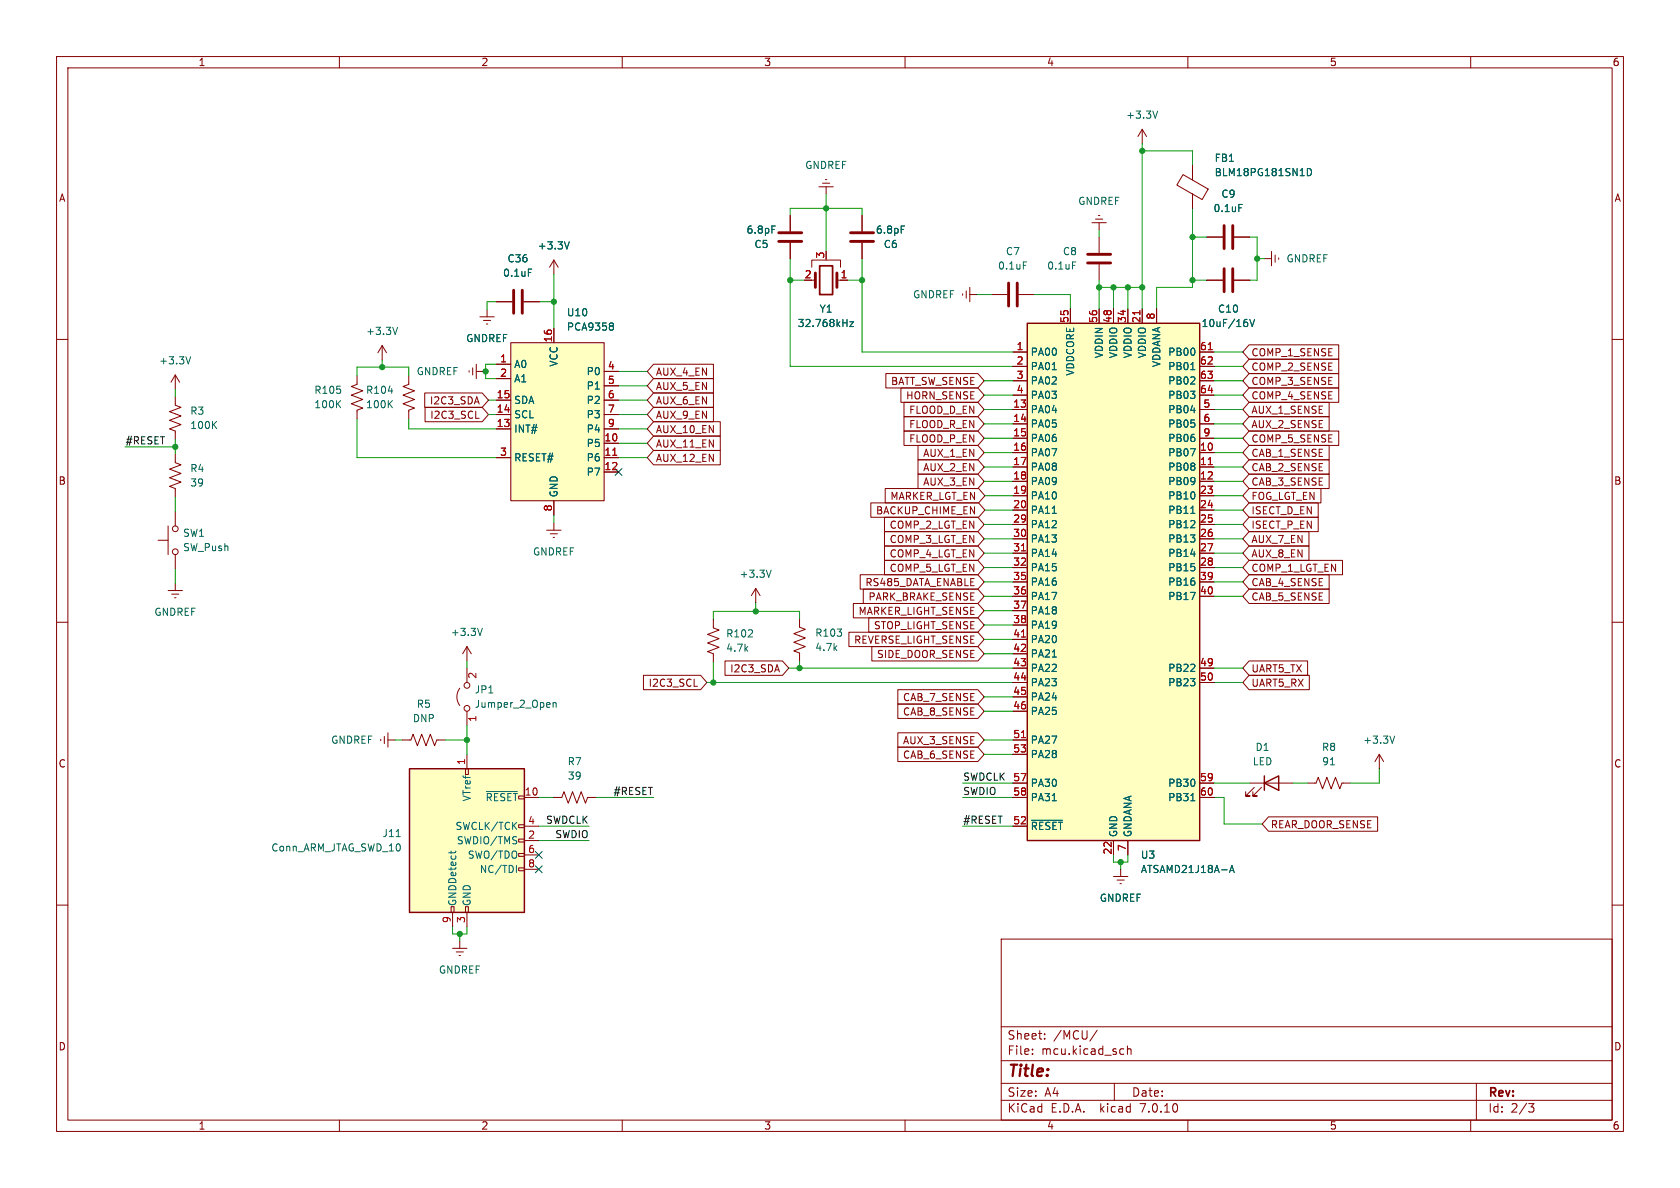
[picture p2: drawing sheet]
<svg xmlns="http://www.w3.org/2000/svg" width="297mm" height="210mm" viewBox="0 0 297 210" stroke-linecap="round" stroke-linejoin="round" font-family="sans-serif">
<g fill="none" stroke="#840000" stroke-width=".18">
<path d="M10 10h277v190h-277zM12 12h273v186h-273zM60 10v2M110 10v2M160 10v2M210 10v2M260 10v2M139.7 38.1v2.8M144.8 33h2.5M145.4 32.4h1.3M145.9 31.8h.3M146 33v1.3"/>
<path d="M152.4 38.1v2.8M193 39.4h2.6M193.7 38.7h1.2M194.2 38.1h.2M194.3 39.4v1.2M201.9 22.9l-.7 1.2M201.9 22.9v2.5M201.9 22.9l.8 1.2M209.1 30.9l4.5 2.5-1.1 1.9-4.4-2.6zM210.8 29.2v2.6M210.8 34.3v2.5M10 60h2"/>
<path d="M84.8 56h2.6M85.5 56.6h1.2M86 57.3h.2M86.1 54.7v1.3M87.8 53.3h2.8M92.6 53.3h2.8M97.9 46v2.5M97.9 58v2.6M97.9 46l-.7 1.2M97.9 46l.8 1.2M139.7 42.9v2.8M143.5 47.2v-1.2h5.1v1.2"/>
<path d="M143.5 49.5h.6M148 49.5h1.9M152.4 42.9v2.8M170.2 51.9v.3M170.8 51.4v1.3M171.4 52.1h1.3M171.4 50.8v2.5M175.3 52.1h2.8M180.1 52.1h2.8M189.2 54.6v2.6M194.3 41.9v2.8M194.3 46.7v2.8"/>
<path d="M194.3 54.6v2.6M196.8 54.6v2.6M199.4 54.6v2.6M201.9 54.6v2.6M204.5 54.6v2.6M213.4 49.5h2.8M213.4 41.9h2.8M218.2 49.5h2.8M218.2 41.9h2.8M223.5 45.7h1.3M224.8 44.5v2.5M225.4 45.1v1.3"/>
<path d="M226.1 45.6v.2M285 60h2M31 70.1v1.5l1 .4-2 .8 2 .7-2 .8 2 .8-2 .7 1 .4v1.5M31 66.3v2.5M31 66.3l-.8 1.3M31 66.3l.7 1.3M63.1 66.4v1.5l-1 .4 2 .8-2 .8 2 .7-2 .8 2 .7-1 .4v1.5M67.6 61.1l-.8 1.3M67.6 61.1v2.5M67.6 61.1l.7 1.3M72.3 66.4v1.5l-1.1 .4 2.1 .8-2.1 .8 2.1 .7-2.1 .8 2.1 .7-1 .4v1.5M75.1 69.5h10.1l1.2 1.2-1.2 1.3h-10.1z"/>
<path d="M75.1 72h10.1l1.2 1.3-1.2 1.2h-10.1zM82.9 65.5v.3M83.6 65v1.3M84.1 73.9h.6M84.2 65.7h1.3M84.2 64.4v2.5M87.8 64.4h2.5M87.8 75.8h2.5M87.8 73.3h2.5M87.8 70.7h2.5M87.8 66.9h2.5M90.3 60.6h16.5v27.9h-16.5z"/>
<path d="M106.8 78.4h2.5M106.8 75.8h2.5M106.8 73.3h2.5M106.8 70.7h2.5M106.8 65.7h2.5M106.8 68.2h2.5M115.5 66.9h10.6v2.6h-10.6l-1.1-1.3zM115.5 64.4h10.6v2.5h-10.6l-1.1-1.2zM115.5 77.1h11.8v2.5h-11.8l-1.1-1.2zM115.5 74.5h11.8v2.6h-11.8l-1.1-1.3zM115.5 72h10.6v2.5h-10.6l-1.1-1.2zM115.5 69.5h10.6v2.5h-10.6l-1.1-1.3z"/>
<path d="M115.5 79.6h11.8v2.6h-11.8l-1.1-1.3zM156.6 66h16.3l1.1 1.3-1.1 1.3h-16.3zM159.3 68.6h13.6l1.1 1.3-1.1 1.2h-13.6zM159.8 76.2h13.1l1.1 1.3-1.1 1.2h-13.1zM159.8 73.7h13.1l1.1 1.2-1.1 1.3h-13.1zM159.8 71.1h13.1l1.1 1.3-1.1 1.3h-13.1zM162.3 78.7h10.6l1.1 1.3-1.1 1.3h-10.6zM179.1 62.2h2.5M179.1 72.4h2.5M179.1 74.9h2.5M179.1 77.5h2.5M179.1 64.8h2.5"/>
<path d="M179.1 67.3h2.5M179.1 69.9h2.5M212.1 62.2h2.5M212.1 72.4h2.5M212.1 74.9h2.5M212.1 77.5h2.5M212.1 64.8h2.5M212.1 67.3h2.5M212.1 69.9h2.5M220.8 63.5h15.9v2.5h-15.9l-1.1-1.2zM220.8 78.7h14.2v2.6h-14.2l-1.1-1.3zM220.8 73.7h14.2v2.5h-14.2l-1.1-1.3z"/>
<path d="M220.8 61h15.9v2.5h-15.9l-1.1-1.3zM220.8 68.6h15.9v2.5h-15.9l-1.1-1.2zM220.8 76.2h15.9v2.5h-15.9l-1.1-1.2zM220.8 71.1h14.2v2.6h-14.2l-1.1-1.3zM220.8 66h15.9v2.6h-15.9l-1.1-1.3zM27.9 95.5h1.8M29.7 93v5M31 80.3v1.5l1 .4-2 .7 2 .8-2 .8 2 .7-2 .8 1 .4v1.5M31 90.4v2.6M31 98v2.6M87.8 80.9h2.5M96.6 93.7h2.6"/>
<path d="M97.3 94.4h1.3M97.8 95h.2M97.9 88.5v2.6M97.9 92.5v1.2M106.8 80.9h2.5M106.8 83.4h2.5M154 88.9h19l1.1 1.3-1.1 1.2h-19zM156.4 99.1h16.5l1.1 1.2-1.1 1.3h-16.5zM156.4 91.4h16.5l1.1 1.3-1.1 1.3h-16.5zM156.4 96.5h16.5l1.1 1.3-1.1 1.3h-16.5zM156.4 94h16.5l1.1 1.3-1.1 1.2h-16.5zM156.5 86.4h16.5l1.1 1.2-1.1 1.3h-16.5z"/>
<path d="M162.3 81.3h10.6l1.1 1.3-1.1 1.2h-10.6zM162.3 83.8h10.6l1.1 1.3-1.1 1.3h-10.6zM179.1 80h2.5M179.1 82.6h2.5M179.1 85.1h2.5M179.1 87.6h2.5M179.1 90.2h2.5M179.1 92.7h2.5M179.1 95.3h2.5M179.1 97.8h2.5M212.1 80h2.5M212.1 82.6h2.5"/>
<path d="M212.1 85.1h2.5M212.1 87.6h2.5M212.1 90.2h2.5M212.1 92.7h2.5M212.1 95.3h2.5M212.1 97.8h2.5M220.8 86.4h12.7v2.5h-12.7l-1.1-1.3zM220.8 81.3h14.2v2.5h-14.2l-1.1-1.2zM220.8 83.8h14.2v2.6h-14.2l-1.1-1.3zM220.8 88.9h12.2v2.5h-12.2l-1.1-1.2zM220.8 99.1h16.5v2.5h-16.5l-1.1-1.3zM220.8 94h10.6v2.5h-10.6l-1.1-1.2z"/>
<path d="M220.8 96.5h10.6v2.6h-10.6l-1.1-1.3zM220.8 91.4h12.2v2.6h-12.2l-1.1-1.3zM10 110h2M29.7 104.4h2.6M30.4 105h1.2M30.9 105.7h.2M31 103.1v1.3M82.5 114.3v2.5M82.5 118.1v2.6M82.5 114.3l-.7 1.3M82.5 114.3l.8 1.3M113.8 119.4h10.1l1.1 1.3-1.1 1.2h-10.1z"/>
<path d="M126.1 109.5v1.5l1 .4-2 .7 2 .8-2 .8 2 .7-2 .8 1 .4v1.5M128.2 116.8h10.1l1.1 1.3-1.1 1.3h-10.1zM133.6 104l-.8 1.3M133.6 104v2.6M133.6 104l.8 1.3M141.4 109.3v1.6l1 .4-2.1 .7 2.1 .8-2.1 .7 2.1 .8-2.1 .8 1.1 .3v1.6M150.1 111.8h22.8l1.1 1.2-1.1 1.3h-22.8zM150.9 106.7h22l1.1 1.3-1.1 1.2h-22zM152.1 101.6h20.8l1.1 1.3-1.1 1.2h-20.8zM152.6 104.1h20.3l1.1 1.3-1.1 1.3h-20.3zM153.6 109.2h19.3l1.1 1.3-1.1 1.3h-19.3zM154.1 114.3h18.8l1.1 1.3-1.1 1.2h-18.8z"/>
<path d="M179.1 100.3h2.5M179.1 102.9h2.5M179.1 105.4h2.5M179.1 108h2.5M179.1 110.5h2.5M179.1 113h2.5M179.1 115.6h2.5M179.1 118.1h2.5M212.1 100.3h2.5M212.1 102.9h2.5M212.1 105.4h2.5M212.1 118.1h2.5"/>
<path d="M220.8 116.8h10.4v2.6h-10.4l-1.1-1.3zM220.8 119.4h10.7v2.5h-10.7l-1.1-1.2zM220.8 104.1h14.2v2.6h-14.2l-1.1-1.3zM220.8 101.6h14.2v2.5h-14.2l-1.1-1.2zM285 110h2M67.3 130.7v.2M67.9 130.2v1.2M68.6 130.8h1.2M68.6 129.5v2.6M71.1 130.8h1.5l.4-1 .8 2 .7-2 .8 2 .8-2 .7 2 .4-1h1.5M81.3 121.7a2.54 2.54 0 0 0 0 3M82.3 135.9h.5v1h-.5z"/>
<path d="M82.5 125.7v2.6M82.5 133.4v2.5M122.7 121.3h.6M158.7 121.9h14.2l1.1 1.3-1.1 1.3h-14.2zM158.7 132.1h14.2l1.1 1.3-1.1 1.2h-14.2zM158.7 124.5h14.2l1.1 1.2-1.1 1.3h-14.2zM158.7 129.5h14.2l1.1 1.3-1.1 1.3h-14.2zM179.1 138.4h2.5M179.1 120.7h2.5M179.1 123.2h2.5M179.1 125.7h2.5M179.1 130.8h2.5"/>
<path d="M179.1 133.4h2.5M212.1 138.4h2.5M212.1 120.7h2.5M221 138.4h7.6M221.7 139.2l-1.5 1.5h.8h-.8v-.7M223 139.2l-1.5 1.5h.7h-.7v-.7M231.1 138.4h1.6l.3-1 .8 2 .8-2 .7 2 .8-2 .8 2 .3-1h1.6M243.8 133.4l-.7 1.2M243.8 133.4v2.5M243.8 133.4l.8 1.2M10 160h2M91.7 145.8h1v.5h-1z"/>
<path d="M91.7 150.9h1v.5h-1zM91.7 148.3h1v.5h-1zM91.7 153.4h1v.5h-1zM92.7 146.1h2.5M92.7 141h2.5M92.7 148.6h2.5M92.7 151.1h2.5M92.7 153.7h2.5M97.8 141h1.5l.4-1 .8 2 .7-2 .8 2 .7-2 .8 2 .4-1h1.5M179.1 146.1h2.5M179.1 141h2.5M196.8 154.9h2.6"/>
<path d="M196.8 148.6v2.5M197.5 155.6h1.3M198 156.2h.2M198.1 153.7v1.2M199.4 148.6v2.5M212.1 141h2.5M224.3 144.4h19.2v2.5h-19.2l-1.2-1.2zM285 160h2M79.8 160.3h.5v1h-.5zM80 161.3v2.5M80 167.6h2.5M80.6 168.3h1.3"/>
<path d="M81.2 168.9h.2M81.3 166.4v1.2M82.3 160.3h.5v1h-.5zM82.5 161.3v2.5M177 166h108v32h-108zM60 198v2M110 198v2M160 198v2M177 194.5h108M177 191.5h108M177 187.5h108M177 181.5h108"/>
<path d="M182.5 186.3v.1M182.5 185.5v.1M184.7 183.6v.1M184.7 182.8v.1M194 182.1l-1.3 2M197 191.5v3M198.2 185.4l.5 .1M198.7 186.3l-.5 .1M199.3 185.5l.2-.1 .4 .1 .1 .9M199.3 184.9v1.5M210 198v2M260 198v2"/>
<path d="M261 191.5v6.5M270.2 195.1h1l-.5 .6 .4 .1 .1 .5-.3 .3h-.4"/>
<circle cx="31" cy="97.5" r=".51"/>
<circle cx="31" cy="93.5" r=".51"/>
<circle cx="82.6" cy="121.2" r=".51"/>
<circle cx="82.6" cy="125.2" r=".51"/>
</g>
<g fill="none" stroke="#840000" stroke-width=".51">
<path d="M216.4 39.9v4M217.9 39.9v4M90.8 51.3v4.1M92.3 51.3v4.1M137.7 42.7h4M137.7 41.1h4M144.1 48.3v2.5M148 48.3v2.5M150.4 42.7h4M150.4 41.1h4M178.3 50v4.1M179.8 50v4.1"/>
<path d="M192.3 45h4M192.3 46.5h4M216.4 47.5v4.1M217.9 47.5v4.1"/>
</g>
<g fill="none" stroke="#006464" stroke-width=".18">
<path d="M204.7 19.6l-.5 1.3M136.5 39.9h.6M159.3 39.9h.6M219 36.1h.6M231.1 29.8a.64 .64 0 0 1 .8 .6 .64 .64 0 0 1-.8 .7zM70.3 57.9l-.4 1.2M93.4 47.6h.6M100.6 42.7l-.4 1.3M108.2 57.1l.2 .2-.2 .3 .2 .2v.3l-.2 .3M150.2 56.9h.7l-.7 .8h.7M180.9 46.3h.6M189.6 46.3h.6"/>
<path d="M220.5 57.1v.5M220.9 56.5l.5 1.2 .4-1.2M33.7 63.1l-.4 1.2M37.8 75l.5 .8M38.3 74.5l-.7 .7M59.7 71.4l.5 .7M60.2 70.8l-.7 .7M68.6 69.1h.8M68.8 71.4l.6 .7M69.4 70.8l-.8 .7M186 65.3h.8M210.5 65.3h.7"/>
<path d="M186 90.7h.8M210.5 90.7h.7M85.3 111.1l-.5 1.2M136.3 100.8l-.4 1.3M186 116.1h.8M86 139.9h5.5M97.8 124.2v.8M97.8 124.3l.2-.1 .3 .1v.7M235.2 135.2h.7M246.6 130.1l-.5 1.3M70 147.9h.8M79.7 150.4v.5"/>
<path d="M80.6 150.4l-.1 .3M91.3 153v1.2M182.3 145h5.5M186 141.5h.8M210.5 141.5h.7M217.4 154.2l.4-1.2 .4 1.2M217.5 153.9h.6"/>
</g>
<g fill="#ffffc2" stroke="#ffffc2" stroke-width=".18">
<path d="M90.3 60.6h16.5v27.9h-16.5z"/>
<path d="M181.6 57.2h30.5v91.4h-30.5z"/>
<path d="M72.4 135.9h20.3v25.4h-20.3z"/>
</g>
<path d="M201.5 54.9v.7M213.6 61.8h.7M108.3 80.5h.7M180.6 97.4h.7M213.6 82.1h.7M180.6 112.6h.7M180.6 130.4h.7" fill="none" stroke="#a90000" stroke-width=".18"/>
<path d="M181.6 57.2h30.5v91.4h-30.5zM72.4 135.9h20.3v25.4h-20.3zM223.5 138.4l2.6-1.2v2.5zM223.5 137.2v2.5" fill="none" stroke="#840000" stroke-width=".25"/>
<path d="M144.9 47h2.3v5.1h-2.3z" fill="none" stroke="#840000" stroke-width=".3"/>
<g fill="none" stroke="#009600" stroke-width=".18">
<path d="M139.7 38.1v-1.3h12.7v1.3M146 34.3v10.2M201.9 25.4v29.2M201.9 26.7h8.9v2.5M210.8 36.8v14h-6.3v3.8M87.8 53.3h-1.7v1.4M95.4 53.3h2.5M97.9 48.5v9.5M139.7 49.5h2.5M139.7 45.7v19.1h39.4M149.9 49.5h2.5M152.4 45.7v16.5h26.7"/>
<path d="M172.7 52.1h2.6M182.9 52.1h6.3v2.5M194.3 50.8h7.6M194.3 40.6v1.3M194.3 49.5v5.1M196.8 50.8v3.8M199.4 50.8v3.8M210.8 49.5h2.6M210.8 41.9h2.6M221 41.9h1.2v7.6h-1.2M222.2 45.7h1.3M22.1 79h8.9"/>
<path d="M31 68.8v1.3M31 77.7v2.6M63.1 66.4v-1.5h9.2v1.5M63.1 74v6.9h24.7M67.6 63.6v1.3M72.3 74v1.8h15.5M85.5 65.7h.4M86.4 73.3h1.4M86.4 70.7h1.4M87.8 64.4h-1.9v2.5h1.9M109.3 75.8h5.1M109.3 73.3h5.1"/>
<path d="M109.3 68.2h5.1M109.3 65.7h5.1M109.3 70.7h5.1M109.3 78.4h5.1M174 67.3h5.1M174 77.5h5.1M174 69.9h5.1M174 74.9h5.1M174 72.4h5.1M214.6 67.3h5.1M214.6 77.5h5.1M214.6 69.9h5.1"/>
<path d="M214.6 74.9h5.1M214.6 72.4h5.1M214.6 62.2h5.1M214.6 64.8h5.1M31 87.9v2.5M97.9 91.1v1.4M109.3 80.9h5.1M174 92.7h5.1M174 95.3h5.1M174 97.8h5.1M174 85.1h5.1M174 82.6h5.1"/>
<path d="M174 80h5.1M174.1 90.2h5M174.1 87.6h5M214.6 92.7h5.1M214.6 90.2h5.1M214.6 95.3h5.1M214.6 97.8h5.1M214.6 85.1h5.1M214.6 87.6h5.1M214.6 82.6h5.1M214.6 80h5.1M31 100.6v2.5"/>
<path d="M82.5 116.8v1.3M126.1 117.1v3.6M133.6 106.6v1.5M139.4 118.1h39.7M141.4 109.3v-1.2h-15.3v1.4M141.4 117v1.1M174 100.3h5.1M174 105.4h5.1M174 102.9h5.1M174 108h5.1M174 110.5h5.1M174 113h5.1"/>
<path d="M174 115.6h5.1M214.6 100.3h5.1M214.6 105.4h5.1M214.6 102.9h5.1M214.6 118.1h5.1M69.8 130.8h1.3M78.7 130.8h3.8M82.5 128.3v5.1M125 120.7h54.1M170.2 138.4h8.9M174 123.2h5.1M174 130.8h5.1"/>
<path d="M174 133.4h5.1M174 125.7h5.1M214.6 138.4h6.4M214.6 120.7h5.1M228.6 138.4h2.5M243.8 135.9v2.5h-5M95.2 141h2.6M95.2 146.1h8.9M95.2 148.6h8.9M105.4 141h10.2M170.2 141h8.9M170.2 146.1h8.9"/>
<path d="M196.8 151.1v1.3h2.6v-1.3M198.1 152.4v1.3M214.6 141h1.8v4.7h6.7M80 163.8v1.3h2.5v-1.3M81.3 165.1v1.3"/>
</g>
<path d="M108.7 82.8l1.3 1.2M110 82.8l-1.3 1.2M94.6 153.1l1.3 1.2M94.6 150.5l1.3 1.2M95.9 153.1l-1.3 1.2M95.9 150.5l-1.3 1.2" fill="none" stroke="#000084" stroke-width=".18"/>
<g fill="#009600" stroke="#009600" stroke-width=".18">
<circle cx="97.9" cy="53.3" r=".46"/>
<circle cx="85.9" cy="65.7" r=".46"/>
<circle cx="198.1" cy="152.4" r=".46"/>
<circle cx="146" cy="36.8" r=".46"/>
<circle cx="139.7" cy="49.5" r=".46"/>
<circle cx="152.4" cy="49.5" r=".46"/>
<circle cx="194.3" cy="50.8" r=".46"/>
<circle cx="196.8" cy="50.8" r=".46"/>
<circle cx="201.9" cy="50.8" r=".46"/>
<circle cx="201.9" cy="26.7" r=".46"/>
<circle cx="222.2" cy="45.7" r=".46"/>
<circle cx="199.4" cy="50.8" r=".46"/>
<circle cx="210.8" cy="49.5" r=".46"/>
<circle cx="210.8" cy="41.9" r=".46"/>
<circle cx="82.5" cy="130.8" r=".46"/>
<circle cx="81.3" cy="165.1" r=".46"/>
<circle cx="126.1" cy="120.7" r=".46"/>
<circle cx="133.6" cy="108.1" r=".46"/>
<circle cx="141.4" cy="118.1" r=".46"/>
<circle cx="67.6" cy="64.9" r=".46"/>
<circle cx="31" cy="79" r=".46"/>
</g>
<text font-size="2.8" fill="#840000" x="178" y="190.9">Title:</text>
<g font-size="2.1" fill="#840000">
<text x="178" y="184">Sheet:</text>
<text x="186.2" y="184">/MCU/</text>
<text x="178" y="186.7">File:</text>
<text x="184.1" y="186.7">mcu.kicad_sch</text>
<text x="178" y="196.9">KiCad</text>
<text x="178" y="194.1">Size:</text>
<text x="184.7" y="194.1">A4</text>
<text x="185.7" y="196.9">E.D.A.</text>
<text x="194.6" y="196.9">kicad</text>
<text x="200" y="194.1">Date:</text>
<text x="201.8" y="196.9">7.0.10</text>
<text x="263" y="194.3">Rev:</text>
<text x="263" y="196.9">Id:</text>
<text x="267.1" y="196.9">2/3</text>
</g>
<g font-size="1.8" fill="#840000">
<text x="35" y="11.9">1</text>
<text x="85" y="11.9">2</text>
<text x="135" y="11.9">3</text>
<text x="185" y="11.9">4</text>
<text x="235" y="11.9">5</text>
<text x="285" y="11.9">6</text>
<text x="10.3" y="35.9">A</text>
<text x="285.3" y="35.9">A</text>
<text x="221.1" y="65.7">COMP_2_SENSE</text>
<text x="221.1" y="63.2">COMP_1_SENSE</text>
<text x="75.9" y="71.7">I2C3_SDA</text>
<text x="115.9" y="69.2">AUX_5_EN</text>
<text x="115.9" y="66.6">AUX_4_EN</text>
<text x="115.9" y="71.7">AUX_6_EN</text>
<text x="157.4" y="68.3">BATT_SW_SENSE</text>
<text x="160.1" y="70.8">HORN_SENSE</text>
<text x="221.1" y="70.8">COMP_4_SENSE</text>
<text x="221.1" y="68.3">COMP_3_SENSE</text>
<text x="76" y="74.2">I2C3_SCL</text>
<text x="115.9" y="76.8">AUX_10_EN</text>
<text x="115.9" y="74.2">AUX_9_EN</text>
<text x="160.6" y="75.9">FLOOD_R_EN</text>
<text x="160.6" y="73.3">FLOOD_D_EN</text>
<text x="221.1" y="75.9">AUX_2_SENSE</text>
<text x="221.1" y="73.3">AUX_1_SENSE</text>
<text x="115.9" y="79.3">AUX_11_EN</text>
<text x="115.9" y="81.9">AUX_12_EN</text>
<text x="160.6" y="78.4">FLOOD_P_EN</text>
<text x="163.1" y="83.5">AUX_2_EN</text>
<text x="163.1" y="81">AUX_1_EN</text>
<text x="221.1" y="83.5">CAB_2_SENSE</text>
<text x="221.1" y="81">CAB_1_SENSE</text>
<text x="221.1" y="78.4">COMP_5_SENSE</text>
<text x="10.3" y="85.9">B</text>
<text x="157.3" y="88.6">MARKER_LGT_EN</text>
<text x="163.1" y="86">AUX_3_EN</text>
<text x="221.1" y="88.6">FOG_LGT_EN</text>
<text x="221.1" y="86">CAB_3_SENSE</text>
<text x="285.3" y="85.9">B</text>
<text x="154.8" y="91.1">BACKUP_CHIME_EN</text>
<text x="157.2" y="93.7">COMP_2_LGT_EN</text>
<text x="221.1" y="91.1">ISECT_D_EN</text>
<text x="221.1" y="93.7">ISECT_P_EN</text>
<text x="157.2" y="101.3">COMP_5_LGT_EN</text>
<text x="157.2" y="98.7">COMP_4_LGT_EN</text>
<text x="157.2" y="96.2">COMP_3_LGT_EN</text>
<text x="221.1" y="101.3">COMP_1_LGT_EN</text>
<text x="221.1" y="96.2">AUX_7_EN</text>
<text x="221.1" y="98.7">AUX_8_EN</text>
<text x="152.9" y="103.8">RS485_DATA_ENABLE</text>
<text x="153.4" y="106.4">PARK_BRAKE_SENSE</text>
<text x="221.1" y="106.4">CAB_5_SENSE</text>
<text x="221.1" y="103.8">CAB_4_SENSE</text>
<text x="150.9" y="114">REVERSE_LIGHT_SENSE</text>
<text x="151.7" y="108.9">MARKER_LIGHT_SENSE</text>
<text x="154.4" y="111.4">STOP_LIGHT_SENSE</text>
<text x="129" y="119.1">I2C3_SDA</text>
<text x="154.9" y="116.5">SIDE_DOOR_SENSE</text>
<text x="221.1" y="119.1">UART5_TX</text>
<text x="114.6" y="121.6">I2C3_SCL</text>
<text x="159.5" y="124.1">CAB_7_SENSE</text>
<text x="221.1" y="121.6">UART5_RX</text>
<text x="159.5" y="126.7">CAB_8_SENSE</text>
<text x="159.5" y="131.8">AUX_3_SENSE</text>
<text x="10.3" y="135.9">C</text>
<text x="159.5" y="134.3">CAB_6_SENSE</text>
<text x="285.3" y="135.9">C</text>
<text x="224.6" y="146.6">REAR_DOOR_SENSE</text>
<text x="10.3" y="185.9">D</text>
<text x="285.3" y="185.9">D</text>
<text x="35" y="199.9">1</text>
<text x="85" y="199.9">2</text>
<text x="135" y="199.9">3</text>
<text x="185" y="199.9">4</text>
<text x="235" y="199.9">5</text>
<text x="285" y="199.9">6</text>
</g>
<g font-size="1.8" fill="#006464">
<text x="199" y="21.2">+3.3V</text>
<text x="214.6" y="28.8">FB1</text>
<text x="142.2" y="30.1">GNDREF</text>
<text x="214.6" y="31.3">BLM18PG181SN1D</text>
<text x="215.8" y="35.2">C9</text>
<text x="131.9" y="41.5">6.8pF</text>
<text x="154.7" y="41.5">6.8pF</text>
<text x="190.5" y="36.4">GNDREF</text>
<text x="214.4" y="37.7">0.1uF</text>
<text x="89.6" y="46.6">C36</text>
<text x="95" y="44.3">+3.3V</text>
<text x="133.3" y="44">C5</text>
<text x="156.1" y="44">C6</text>
<text x="176.3" y="47.9">0.1uF</text>
<text x="177.7" y="45.3">C7</text>
<text x="185" y="47.9">0.1uF</text>
<text x="187.8" y="45.3">C8</text>
<text x="227.3" y="46.6">GNDREF</text>
<text x="88.8" y="49.1">0.1uF</text>
<text x="161.3" y="52.9">GNDREF</text>
<text x="64.6" y="59.4">+3.3V</text>
<text x="100.1" y="56.1">U10</text>
<text x="100.1" y="58.6">PCA9358</text>
<text x="140.9" y="58">32.768kHz</text>
<text x="144.8" y="55.5">Y1</text>
<text x="212.3" y="58">10uF/16V</text>
<text x="215.2" y="55.5">C10</text>
<text x="28" y="64.6">+3.3V</text>
<text x="82.3" y="60.7">GNDREF</text>
<text x="90.8" y="65.3">A0</text>
<text x="98.8" y="64.9" transform="rotate(-90 98.8 64.9)">VCC</text>
<text x="182.1" y="63.1">PA00</text>
<text x="182.1" y="65.6">PA01</text>
<text x="195.2" y="63.4" transform="rotate(-90 195.2 63.4)">VDDIN</text>
<text x="197.7" y="63.4" transform="rotate(-90 197.7 63.4)">VDDIO</text>
<text x="200.3" y="63.4" transform="rotate(-90 200.3 63.4)">VDDIO</text>
<text x="202.8" y="63.4" transform="rotate(-90 202.8 63.4)">VDDIO</text>
<text x="205.3" y="65" transform="rotate(-90 205.3 65)">VDDANA</text>
<text x="206.4" y="63.1">PB00</text>
<text x="206.4" y="65.6">PB01</text>
<text x="55.5" y="69.8">R105</text>
<text x="64.6" y="69.8">R104</text>
<text x="73.6" y="66.5">GNDREF</text>
<text x="90.8" y="71.6">SDA</text>
<text x="90.8" y="67.8">A1</text>
<text x="103.6" y="66.5">P0</text>
<text x="103.6" y="69.1">P1</text>
<text x="103.6" y="71.6">P2</text>
<text x="182.1" y="68.2">PA02</text>
<text x="182.1" y="70.7">PA03</text>
<text x="190.1" y="66.5" transform="rotate(-90 190.1 66.5)">VDDCORE</text>
<text x="206.4" y="68.2">PB02</text>
<text x="206.4" y="70.7">PB03</text>
<text x="33.5" y="73.5">R3</text>
<text x="33.5" y="76">100K</text>
<text x="55.5" y="72.4">100K</text>
<text x="64.6" y="72.4">100K</text>
<text x="90.8" y="76.7">INT#</text>
<text x="90.8" y="74.1">SCL</text>
<text x="103.6" y="74.1">P3</text>
<text x="103.6" y="76.7">P4</text>
<text x="182.1" y="73.3">PA04</text>
<text x="182.1" y="75.8">PA05</text>
<text x="206.4" y="73.3">PB04</text>
<text x="206.4" y="75.8">PB05</text>
<text x="33.5" y="83.7">R4</text>
<text x="90.8" y="81.8">RESET#</text>
<text x="103.6" y="79.2">P5</text>
<text x="103.6" y="81.8">P6</text>
<text x="182.1" y="78.3">PA06</text>
<text x="182.1" y="80.9">PA07</text>
<text x="182.1" y="83.4">PA08</text>
<text x="206.4" y="80.9">PB07</text>
<text x="206.4" y="83.4">PB08</text>
<text x="206.4" y="78.3">PB06</text>
<text x="33.5" y="86.2">39</text>
<text x="98.8" y="88" transform="rotate(-90 98.8 88)">GND</text>
<text x="103.6" y="84.3">P7</text>
<text x="182.1" y="86">PA09</text>
<text x="182.1" y="88.5">PA10</text>
<text x="206.4" y="86">PB09</text>
<text x="206.4" y="88.5">PB10</text>
<text x="32.3" y="95.1">SW1</text>
<text x="182.1" y="91">PA11</text>
<text x="182.1" y="93.6">PA12</text>
<text x="206.4" y="91">PB11</text>
<text x="206.4" y="93.6">PB12</text>
<text x="32.3" y="97.6">SW_Push</text>
<text x="94.1" y="98.4">GNDREF</text>
<text x="182.1" y="96.1">PA13</text>
<text x="182.1" y="98.7">PA14</text>
<text x="182.1" y="101.2">PA15</text>
<text x="206.4" y="96.1">PB13</text>
<text x="206.4" y="98.7">PB14</text>
<text x="206.4" y="101.2">PB15</text>
<text x="130.7" y="102.3">+3.3V</text>
<text x="182.1" y="103.7">PA16</text>
<text x="182.1" y="106.3">PA17</text>
<text x="206.4" y="103.7">PB16</text>
<text x="206.4" y="106.3">PB17</text>
<text x="27.2" y="109.1">GNDREF</text>
<text x="79.6" y="112.6">+3.3V</text>
<text x="128.3" y="112.9">R102</text>
<text x="144" y="112.8">R103</text>
<text x="182.1" y="108.8">PA18</text>
<text x="182.1" y="111.4">PA19</text>
<text x="182.1" y="113.9">PA20</text>
<text x="128.3" y="115.4">4.7k</text>
<text x="144" y="115.3">4.7k</text>
<text x="182.1" y="116.4">PA21</text>
<text x="182.1" y="119">PA22</text>
<text x="206.4" y="119">PB22</text>
<text x="73.6" y="125.3">R5</text>
<text x="83.8" y="122.8">JP1</text>
<text x="83.8" y="125.3">Jumper_2_Open</text>
<text x="182.1" y="121.5">PA23</text>
<text x="182.1" y="124.1">PA24</text>
<text x="206.4" y="121.5">PB23</text>
<text x="58.4" y="131.7">GNDREF</text>
<text x="72.9" y="127.9">DNP</text>
<text x="182.1" y="126.6">PA25</text>
<text x="182.1" y="131.7">PA27</text>
<text x="240.9" y="131.7">+3.3V</text>
<text x="100.3" y="135.5">R7</text>
<text x="182.1" y="134.2">PA28</text>
<text x="221.4" y="135.5">LED</text>
<text x="221.9" y="132.9">D1</text>
<text x="233.6" y="132.9">R8</text>
<text x="233.6" y="135.5">91</text>
<text x="83.4" y="141.8" transform="rotate(-90 83.4 141.8)">VTref</text>
<text x="85.7" y="141.8">~{RESET}</text>
<text x="100.3" y="138">39</text>
<text x="182.1" y="139.3">PA30</text>
<text x="182.1" y="141.8">PA31</text>
<text x="206.4" y="139.3">PB30</text>
<text x="206.4" y="141.8">PB31</text>
<text x="67.5" y="148.2">J11</text>
<text x="80.4" y="146.9">SWCLK/TCK</text>
<text x="80.7" y="149.5">SWDIO/TMS</text>
<text x="182.1" y="146.9">~{RESET}</text>
<text x="197.7" y="148.1" transform="rotate(-90 197.7 148.1)">GND</text>
<text x="200.3" y="148.1" transform="rotate(-90 200.3 148.1)">GNDANA</text>
<text x="47.9" y="150.7">Conn_ARM_JTAG_SWD_10</text>
<text x="82.6" y="152">SWO/TDO</text>
<text x="84.7" y="154.5">NC/TDI</text>
<text x="201.6" y="152">U3</text>
<text x="201.6" y="154.5">ATSAMD21J18A-A</text>
<text x="80.9" y="160.3" transform="rotate(-90 80.9 160.3)">GNDDetect</text>
<text x="83.4" y="160.3" transform="rotate(-90 83.4 160.3)">GND</text>
<text x="194.3" y="159.6">GNDREF</text>
<text x="77.5" y="172.3">GNDREF</text>
</g>
<g font-size="1.8" fill="#a90000">
<text x="145.8" y="45.8" transform="rotate(-90 145.8 45.8)">3</text>
<text x="142.2" y="49.3">2</text>
<text x="148.5" y="49.3">1</text>
<text x="189" y="57.2" transform="rotate(-90 189 57.2)">55</text>
<text x="194.1" y="57.2" transform="rotate(-90 194.1 57.2)">56</text>
<text x="196.6" y="57.2" transform="rotate(-90 196.6 57.2)">48</text>
<text x="199.1" y="57.2" transform="rotate(-90 199.1 57.2)">34</text>
<text x="201.7" y="57.2" transform="rotate(-90 201.7 57.2)">21</text>
<text x="204.2" y="56.6" transform="rotate(-90 204.2 56.6)">8</text>
<text x="88.3" y="64.1">1</text>
<text x="97.7" y="60.6" transform="rotate(-90 97.7 60.6)">16</text>
<text x="107.4" y="65.4">4</text>
<text x="179.6" y="62">1</text>
<text x="179.6" y="64.5">2</text>
<text x="212" y="62">61</text>
<text x="212" y="64.5">62</text>
<text x="87.7" y="70.5">15</text>
<text x="88.3" y="66.7">2</text>
<text x="107.4" y="67.9">5</text>
<text x="107.4" y="70.5">6</text>
<text x="179.6" y="67.1">3</text>
<text x="179.6" y="69.6">4</text>
<text x="212" y="67.1">63</text>
<text x="212" y="69.6">64</text>
<text x="87.7" y="75.6">13</text>
<text x="87.7" y="73">14</text>
<text x="107.4" y="73">7</text>
<text x="107.4" y="75.6">9</text>
<text x="179" y="72.1">13</text>
<text x="179" y="74.7">14</text>
<text x="179" y="77.2">15</text>
<text x="212.7" y="72.1">5</text>
<text x="212.7" y="74.7">6</text>
<text x="212.7" y="77.2">9</text>
<text x="88.3" y="80.6">3</text>
<text x="106.8" y="78.1">10</text>
<text x="106.8" y="80.6">11</text>
<text x="106.8" y="83.2">12</text>
<text x="179" y="79.8">16</text>
<text x="179" y="82.3">17</text>
<text x="212" y="79.8">10</text>
<text x="212" y="82.3">11</text>
<text x="179" y="84.8">18</text>
<text x="179" y="87.4">19</text>
<text x="179" y="89.9">20</text>
<text x="212" y="84.8">12</text>
<text x="212" y="87.4">23</text>
<text x="212" y="89.9">24</text>
<text x="97.7" y="90.5" transform="rotate(-90 97.7 90.5)">8</text>
<text x="179" y="92.5">29</text>
<text x="179" y="95">30</text>
<text x="212" y="92.5">25</text>
<text x="212" y="95">26</text>
<text x="179" y="97.5">31</text>
<text x="179" y="100.1">32</text>
<text x="212" y="97.5">27</text>
<text x="212" y="100.1">28</text>
<text x="179" y="102.6">35</text>
<text x="179" y="105.2">36</text>
<text x="179" y="107.7">37</text>
<text x="212" y="102.6">39</text>
<text x="212" y="105.2">40</text>
<text x="179" y="110.2">38</text>
<text x="179" y="112.8">41</text>
<text x="179" y="115.3">42</text>
<text x="179" y="117.9">43</text>
<text x="212" y="117.9">49</text>
<text x="84.5" y="120.1" transform="rotate(-90 84.5 120.1)">2</text>
<text x="179" y="120.4">44</text>
<text x="179" y="122.9">45</text>
<text x="179" y="125.5">46</text>
<text x="212" y="120.4">50</text>
<text x="84.5" y="127.7" transform="rotate(-90 84.5 127.7)">1</text>
<text x="179" y="130.6">51</text>
<text x="82.3" y="135.3" transform="rotate(-90 82.3 135.3)">1</text>
<text x="179" y="133.1">53</text>
<text x="92.7" y="140.7">10</text>
<text x="179" y="138.2">57</text>
<text x="179" y="140.7">58</text>
<text x="212" y="138.2">59</text>
<text x="212" y="140.7">60</text>
<text x="93.3" y="148.3">2</text>
<text x="93.3" y="145.8">4</text>
<text x="179" y="145.8">52</text>
<text x="93.3" y="150.9">6</text>
<text x="93.3" y="153.4">8</text>
<text x="196.6" y="151.2" transform="rotate(-90 196.6 151.2)">22</text>
<text x="199.1" y="150.6" transform="rotate(-90 199.1 150.6)">7</text>
<text x="79.8" y="163.3" transform="rotate(-90 79.8 163.3)">9</text>
<text x="82.3" y="163.3" transform="rotate(-90 82.3 163.3)">3</text>
</g>
<g font-size="1.8" fill="#0f0f0f">
<text x="22.1" y="78.6">#RESET</text>
<text x="108.4" y="140.6">#RESET</text>
<text x="170.2" y="138.1">SWDCLK</text>
<text x="170.2" y="140.6">SWDIO</text>
<text x="96.4" y="145.7">SWDCLK</text>
<text x="98.1" y="148.2">SWDIO</text>
<text x="170.2" y="145.7">#RESET</text>
</g>
</svg>
